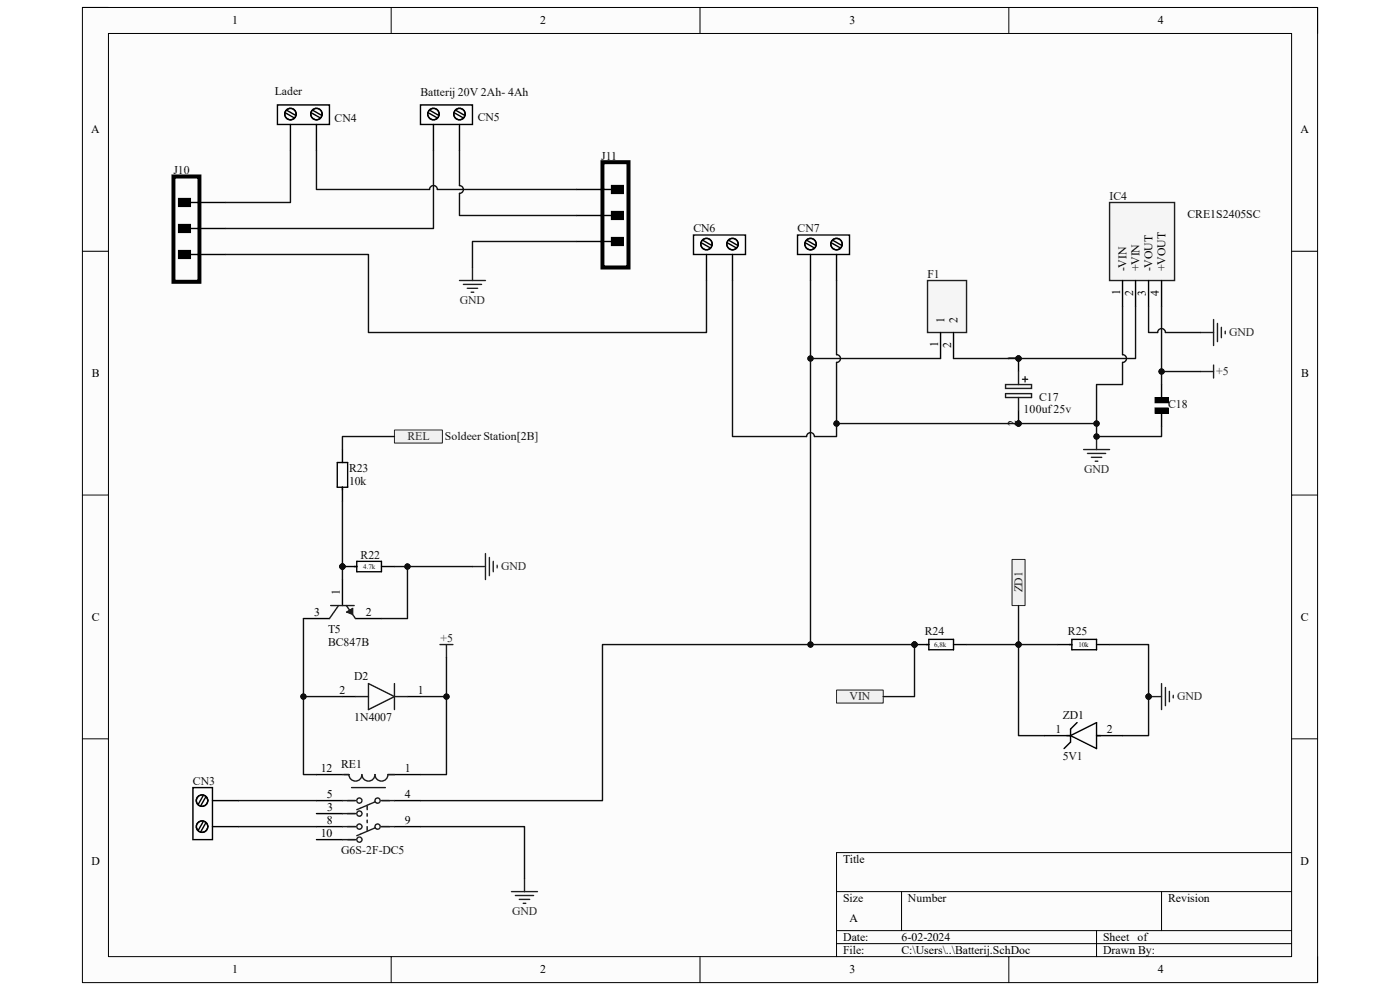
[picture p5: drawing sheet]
<svg xmlns="http://www.w3.org/2000/svg" width="297mm" height="210mm" viewBox="0 0 297 210" stroke-linecap="round" stroke-linejoin="round" font-family="sans-serif">
<path d="M17.5 1.6h262v206.8h-262z" fill-rule="evenodd" fill="#fcfcfc"/>
<path d="M17.5 1.6h262v206.8h-262z" fill="none" stroke="#000" stroke-width=".21"/>
<path d="M23 7.1h251v195.8h-251z" fill-rule="evenodd" fill="#fcfcfc"/>
<g fill="none" stroke="#000" stroke-width=".21">
<path d="M17.5 1.6h5.5M23 7.1h251v195.8h-251zM83 1.6v5.5M148.5 1.6v5.5M214 1.6v5.5M274 1.6h5.5v5.5M17.5 53.3h5.5M274 53.3h5.5M17.5 105h5.5M274 105h5.5M17.5 156.7h5.5M274 156.7h5.5"/>
<path d="M177.5 189.1h96.5M177.5 197.4h96.5M191.3 189.1v8.3M232.6 197.4v5.5M246.4 189.1v8.3M274 180.9h-96.5v22M83 202.9v5.5M148.5 202.9v5.5M177.5 200.2h96.5M214 202.9v5.5M279.5 202.9v5.5"/>
</g>
<g fill="none" stroke="#000" stroke-width=".3">
<path d="M58.9 22.3h11v4.1h-11zM60.5 23.9l1.9 1.1M60.8 23.4l1.9 1.1M61.6 26.4v5.5M66 23.9l2 1.1M66.3 23.4l1.9 1.1M67.1 26.4v5.5M64.4 131.2h5.5M72.6 122.9v5.6M75.4 131.2h5.5M40.9 167.1h4.2v11h-4.2zM43.1 174.3l-1.1 1.9"/>
<path d="M43.1 168.7l-1.1 2M43.7 174.5l-1.1 2M43.7 169l-1.1 1.9M45.1 169.8h5.5M45.1 175.4h5.5"/>
<circle cx="61.6" cy="24.2" r="1.21"/>
<circle cx="67.1" cy="24.2" r="1.21"/>
<circle cx="42.9" cy="169.8" r="1.21"/>
<circle cx="42.9" cy="175.4" r="1.21"/>
</g>
<path d="M93.3 136.7h2.8M94.7 136.7v2.8M108.5 189.1h5.5M109.3 190h3.9M110.2 190.8h2.2M111 191.6h.5M111.3 186.4v2.7" fill="none" stroke="#262626" stroke-width=".3"/>
<path d="M70.2 128.5h4.9M71.8 128.5l-1.9 2.7M73.5 128.5l1.9 2.7" fill="none" stroke="#1c1c1c" stroke-width=".3"/>
<path d="M73.5 129.8l1.4-.8v1.4z" fill="#1c1c1c"/>
<path d="M73.5 129.8l1.4-.8v1.4z" fill="none" stroke="#1c1c1c" stroke-width=".21"/>
<circle cx="72.7" cy="120.2" r=".55" fill="#0e0e0e"/>
<circle cx="72.7" cy="120.2" r=".55" fill="none" stroke="#0e0e0e" stroke-width=".21"/>
<path d="M72.6 120.2h2.8M80.9 120.2h2.8" fill="none" stroke="#000" stroke-width=".3"/>
<circle cx="72.7" cy="120.2" r=".55" fill="#0e0e0e"/>
<circle cx="72.7" cy="120.2" r=".55" fill="none" stroke="#0e0e0e" stroke-width=".21"/>
<path d="M71.5 98.1h2.3v5.3h-2.3zM72.6 95.4v2.7M72.6 103.4v3M75.7 119.1h5.2v2.2h-5.2zM75.1 120.2h.6" fill="none" stroke="#000" stroke-width=".3"/>
<path d="M103 117.4v5.5M103.8 118.3v3.8M104.6 119.1v2.2M105.5 119.9v.6M100.2 120.2h2.8" fill="none" stroke="#262626" stroke-width=".3"/>
<path d="M83.7 91.2h10.2v2.8h-10.2z" fill-rule="evenodd" fill="#f0f0f0"/>
<path d="M83.7 91.2h10.2v2.8h-10.2z" fill="none" stroke="#262626" stroke-width=".21"/>
<path d="M177.5 146.4h9.9v2.8h-9.9z" fill-rule="evenodd" fill="#f0f0f0"/>
<path d="M177.5 146.4h9.9v2.8h-9.9z" fill="none" stroke="#262626" stroke-width=".21"/>
<circle cx="194" cy="136.7" r=".55" fill="#0e0e0e"/>
<circle cx="194" cy="136.7" r=".55" fill="none" stroke="#0e0e0e" stroke-width=".21"/>
<path d="M194 136.7h2.8M202.3 136.7h2.8" fill="none" stroke="#000" stroke-width=".3"/>
<circle cx="194" cy="136.7" r=".55" fill="#0e0e0e"/>
<circle cx="194" cy="136.7" r=".55" fill="none" stroke="#0e0e0e" stroke-width=".21"/>
<path d="M196.5 136.7h.6M197.1 135.6h5.2v2.2h-5.2zM224.4 136.7h3M227.4 135.6h5.2v2.2h-5.2zM232.6 136.7h2.8" fill="none" stroke="#000" stroke-width=".3"/>
<path d="M243.7 147.8h2.7M246.4 145v5.5M247.2 145.8v3.9M248.1 146.7v2.2M248.9 147.5v.6" fill="none" stroke="#262626" stroke-width=".3"/>
<circle cx="243.7" cy="147.8" r=".55" fill="#0e0e0e"/>
<circle cx="243.7" cy="147.8" r=".55" fill="none" stroke="#0e0e0e" stroke-width=".21"/>
<path d="M214.7 118.7h2.8v9.8h-2.8z" fill-rule="evenodd" fill="#f0f0f0"/>
<path d="M214.7 118.7h2.8v9.8h-2.8z" fill="none" stroke="#262626" stroke-width=".21"/>
<g fill="none" stroke="#000" stroke-width=".3">
<path d="M89.2 22.3h11v4.1h-11zM90.9 23.9l1.9 1.1M91.1 23.4l2 1.1M92 26.4v5.5M96.4 23.9l1.9 1.1M96.6 23.4l2 1.1M97.5 26.4v5.5M129.7 39.4h2.5v1.6h-2.5zM37.9 42.1h2.5v1.7h-2.5zM37.9 47.6h2.5v1.7h-2.5zM37.9 53.2h2.5v1.6h-2.5zM40.4 43h7.4"/>
<path d="M40.4 48.5h7.4M40.4 54h7.4M122.3 51.2h7.4M122.3 45.7h7.4M122.3 40.2h7.4M129.7 50.4h2.5v1.7h-2.5zM129.7 44.9h2.5v1.6h-2.5zM147.1 49.9h11.1v4.1h-11.1zM148.8 51.5l1.9 1.1M149.1 51l1.9 1.1M149.9 54v5.5M154.3 51.5l1.9 1.1"/>
<path d="M154.6 51l1.9 1.1M155.4 54v5.5M169.2 49.9h11v4.1h-11zM170.8 51.5l2 1.1M171.1 51l2 1.1M171.9 54v5.5M176.4 51.5l1.9 1.1M176.6 51l2 1.1M177.5 54v5.5M246.4 81.6v2.7M246.4 84.6v.6M246.4 86.8v.6"/>
<path d="M246.4 87.6v2.8"/>
<circle cx="92" cy="24.2" r="1.21"/>
<circle cx="97.5" cy="24.2" r="1.21"/>
<circle cx="149.9" cy="51.8" r="1.21"/>
<circle cx="155.4" cy="51.8" r="1.21"/>
<circle cx="172" cy="51.8" r="1.21"/>
<circle cx="177.5" cy="51.8" r="1.21"/>
</g>
<path d="M36.8 37.4h5.5v22.4h-5.5zM127.8 34.4h5.5v22.3h-5.5z" fill="none" stroke="#000" stroke-width=".85"/>
<g fill="#000">
<path d="M129.7 39.4h2.5v1.6h-2.5z" fill-rule="evenodd"/>
<path d="M37.9 42.1h2.5v1.7h-2.5z" fill-rule="evenodd"/>
<path d="M37.9 47.6h2.5v1.7h-2.5z" fill-rule="evenodd"/>
<path d="M37.9 53.2h2.5v1.6h-2.5z" fill-rule="evenodd"/>
<path d="M129.7 50.4h2.5v1.7h-2.5z" fill-rule="evenodd"/>
<path d="M129.7 44.9h2.5v1.6h-2.5z" fill-rule="evenodd"/>
<path d="M245 84.3h2.8v1.1h-2.8z" fill-rule="evenodd"/>
<path d="M245 86.5h2.8v1.1h-2.8z" fill-rule="evenodd"/>
</g>
<path d="M97.5 59.5h5.5M100.2 56.7v2.8M98.3 60.3h3.9M99.1 61.2h2.2M100 62h.5M229.9 95.4h5.5M230.7 96.2h3.9M231.5 97h2.2M232.4 97.8h.5M232.6 92.6v2.8" fill="none" stroke="#262626" stroke-width=".3"/>
<path d="M245 84.3h2.8v1.1h-2.8zM245 86.5h2.8v1.1h-2.8z" fill="none" stroke="#000" stroke-width=".21"/>
<circle cx="232.6" cy="92.6" r=".55" fill="#0e0e0e"/>
<circle cx="232.6" cy="92.6" r=".55" fill="none" stroke="#0e0e0e" stroke-width=".21"/>
<path d="M67.1 164.3h5.5M67.1 169.8h5.5M67.1 172.6h5.5M67.1 178.1h5.6M67.1 175.4h5.6M83.7 164.3h5.5M83.7 175.4h5.5M83.7 169.8h5.5" fill="none" stroke="#000" stroke-width=".3"/>
<g fill="none" stroke="#1c1c1c" stroke-width=".3">
<path d="M72.6 164.3h1.4a1.38 1.38 0 0 0 1.4 1.4 1.38 1.38 0 0 0 1.4-1.4 1.38 1.38 0 0 0 1.4 1.4 1.38 1.38 0 0 0 1.3-1.4 1.38 1.38 0 0 0 1.4 1.4 1.38 1.38 0 0 0 1.4-1.4h1.4M72.6 169.8h2.8M72.6 172.6h2.8M72.7 178.1h2.7M72.7 175.4h2.7M74.6 167.1h7.2M77.9 170.9v.9M77.9 172.6v.5M77.9 174v.5M77.9 175.4v.8M79.5 170.1l-3.8 1.7M79.6 175.6l-3.9 1.7"/>
<path d="M80.9 169.8h2.8M80.9 175.4h2.8"/>
<circle cx="76.2" cy="169.8" r=".55"/>
<circle cx="76.2" cy="178.1" r=".55"/>
<circle cx="76.2" cy="175.4" r=".55"/>
<circle cx="76.2" cy="172.6" r=".55"/>
<circle cx="80.1" cy="169.8" r=".55"/>
<circle cx="80.1" cy="175.4" r=".55"/>
</g>
<path d="M196.8 59.5h8.3v11h-8.3z" fill-rule="evenodd" fill="#f5f5f5"/>
<path d="M196.8 59.5h8.3v11h-8.3z" fill="none" stroke="#262626" stroke-width=".3"/>
<path d="M199.5 70.5v5.6M202.3 70.5v5.6" fill="none" stroke="#000" stroke-width=".3"/>
<path d="M235.4 43h13.8v16.5h-13.8z" fill-rule="evenodd" fill="#f5f5f5"/>
<path d="M235.4 43h13.8v16.5h-13.8zM254.7 70.5h2.8M254.7 78.8h2.8M257.5 67.8v5.5M257.5 77.4v2.8M258.3 68.6v3.9M259.1 69.4v2.2M259.9 70.3v.5" fill="none" stroke="#262626" stroke-width=".3"/>
<path d="M238.1 59.5v5.5M240.9 59.5v5.5M243.7 59.5v5.5M246.4 59.5v5.5" fill="none" stroke="#000" stroke-width=".3"/>
<circle cx="216.1" cy="76.1" r=".55" fill="#0e0e0e"/>
<circle cx="216.1" cy="76.1" r=".55" fill="none" stroke="#0e0e0e" stroke-width=".21"/>
<circle cx="216.1" cy="89.9" r=".55" fill="#0e0e0e"/>
<circle cx="216.1" cy="89.9" r=".55" fill="none" stroke="#0e0e0e" stroke-width=".21"/>
<path d="M213.3 81.6h5.5v.8h-5.5z" fill-rule="evenodd" fill="#f5f5f5"/>
<path d="M213.3 81.6h5.5v.8h-5.5z" fill="none" stroke="#262626" stroke-width=".3"/>
<path d="M216.1 76.1v2.7" fill="none" stroke="#000" stroke-width=".3"/>
<circle cx="216.1" cy="76.1" r=".55" fill="#0e0e0e"/>
<circle cx="216.1" cy="76.1" r=".55" fill="none" stroke="#0e0e0e" stroke-width=".21"/>
<path d="M216.1 87.1v2.8" fill="none" stroke="#000" stroke-width=".3"/>
<circle cx="216.1" cy="89.9" r=".55" fill="#0e0e0e"/>
<circle cx="216.1" cy="89.9" r=".55" fill="none" stroke="#0e0e0e" stroke-width=".21"/>
<path d="M216.1 78.8v2.8M217.5 79.9v1.1M213.3 83.5h5.5v.8h-5.5zM216.1 84.3v2.8M216.9 80.5h1.1M75.4 147.8h2.8M78.2 145l5.5 2.8-5.5 2.7zM83.7 145v5.5M83.7 147.8h2.7" fill="none" stroke="#1c1c1c" stroke-width=".3"/>
<path d="M72.6 147.8h2.8M86.4 147.8h2.8" fill="none" stroke="#000" stroke-width=".3"/>
<path d="M72.6 120.2v2.7M50.6 169.8h16.5M50.6 175.4h16.5M89.2 175.4h22.1v11" fill="none" stroke="#0e0e0e" stroke-width=".3"/>
<circle cx="72.7" cy="120.2" r=".55" fill="#0e0e0e"/>
<circle cx="72.7" cy="120.2" r=".55" fill="none" stroke="#0e0e0e" stroke-width=".21"/>
<path d="M83.7 120.2h2.7v11h-5.5" fill="none" stroke="#0e0e0e" stroke-width=".3"/>
<circle cx="86.4" cy="120.2" r=".55" fill="#0e0e0e"/>
<circle cx="86.4" cy="120.2" r=".55" fill="none" stroke="#0e0e0e" stroke-width=".21"/>
<path d="M86.4 120.2h13.8" fill="none" stroke="#0e0e0e" stroke-width=".3"/>
<circle cx="86.4" cy="120.2" r=".55" fill="#0e0e0e"/>
<circle cx="86.4" cy="120.2" r=".55" fill="none" stroke="#0e0e0e" stroke-width=".21"/>
<path d="M72.6 106.4v13.8" fill="none" stroke="#0e0e0e" stroke-width=".3"/>
<circle cx="72.7" cy="120.2" r=".55" fill="#0e0e0e"/>
<circle cx="72.7" cy="120.2" r=".55" fill="none" stroke="#0e0e0e" stroke-width=".21"/>
<path d="M83.7 92.6h-11.1v2.8M235.4 136.7h8.3v11.1" fill="none" stroke="#0e0e0e" stroke-width=".3"/>
<circle cx="243.7" cy="147.8" r=".55" fill="#0e0e0e"/>
<circle cx="243.7" cy="147.8" r=".55" fill="none" stroke="#0e0e0e" stroke-width=".21"/>
<path d="M216.1 128.5v8.2h8.3" fill="none" stroke="#0e0e0e" stroke-width=".3"/>
<circle cx="216.1" cy="136.7" r=".55" fill="#0e0e0e"/>
<circle cx="216.1" cy="136.7" r=".55" fill="none" stroke="#0e0e0e" stroke-width=".21"/>
<path d="M205.1 136.7h11" fill="none" stroke="#0e0e0e" stroke-width=".3"/>
<circle cx="216.1" cy="136.7" r=".55" fill="#0e0e0e"/>
<circle cx="216.1" cy="136.7" r=".55" fill="none" stroke="#0e0e0e" stroke-width=".21"/>
<path d="M194 136.7v11.1h-6.6" fill="none" stroke="#0e0e0e" stroke-width=".3"/>
<circle cx="194" cy="136.7" r=".55" fill="#0e0e0e"/>
<circle cx="194" cy="136.7" r=".55" fill="none" stroke="#0e0e0e" stroke-width=".21"/>
<path d="M61.6 31.9v11.1h-13.8M67.1 31.9v8.3h24a.83 .83 0 0 1 .9-.8 .83 .83 0 0 1 .8 .8h29.5M92 31.9v16.6h-44.2M97.5 31.9v7.5a.83 .83 0 0 1 .8 .8 .83 .83 0 0 1-.8 .8v4.7h24.8M47.8 54h30.4v16.5h71.7v-11M122.3 51.2h-22.1v5.5M194 136.7h-66.2v33.1h-38.6" fill="none" stroke="#0e0e0e" stroke-width=".3"/>
<circle cx="171.9" cy="136.7" r=".55" fill="#0e0e0e"/>
<circle cx="171.9" cy="136.7" r=".55" fill="none" stroke="#0e0e0e" stroke-width=".21"/>
<circle cx="194" cy="136.7" r=".55" fill="#0e0e0e"/>
<circle cx="194" cy="136.7" r=".55" fill="none" stroke="#0e0e0e" stroke-width=".21"/>
<path d="M171.9 59.5v77.2" fill="none" stroke="#0e0e0e" stroke-width=".3"/>
<circle cx="171.9" cy="136.7" r=".55" fill="#0e0e0e"/>
<circle cx="171.9" cy="136.7" r=".55" fill="none" stroke="#0e0e0e" stroke-width=".21"/>
<circle cx="171.9" cy="76.1" r=".55" fill="#0e0e0e"/>
<circle cx="171.9" cy="76.1" r=".55" fill="none" stroke="#0e0e0e" stroke-width=".21"/>
<path d="M171.9 76.1h27.6" fill="none" stroke="#0e0e0e" stroke-width=".3"/>
<circle cx="171.9" cy="76.1" r=".55" fill="#0e0e0e"/>
<circle cx="171.9" cy="76.1" r=".55" fill="none" stroke="#0e0e0e" stroke-width=".21"/>
<path d="M246.4 65v16.6" fill="none" stroke="#0e0e0e" stroke-width=".3"/>
<circle cx="246.4" cy="78.8" r=".55" fill="#0e0e0e"/>
<circle cx="246.4" cy="78.8" r=".55" fill="none" stroke="#0e0e0e" stroke-width=".21"/>
<path d="M243.7 65v5.5h1.9a.83 .83 0 0 1 .8-.8 .83 .83 0 0 1 .8 .8h7.5M246.4 78.8h8.3" fill="none" stroke="#0e0e0e" stroke-width=".3"/>
<circle cx="246.4" cy="78.8" r=".55" fill="#0e0e0e"/>
<circle cx="246.4" cy="78.8" r=".55" fill="none" stroke="#0e0e0e" stroke-width=".21"/>
<path d="M177.5 89.9h55.1" fill="none" stroke="#0e0e0e" stroke-width=".3"/>
<circle cx="177.5" cy="89.9" r=".55" fill="#0e0e0e"/>
<circle cx="177.5" cy="89.9" r=".55" fill="none" stroke="#0e0e0e" stroke-width=".21"/>
<circle cx="216.1" cy="89.9" r=".55" fill="#0e0e0e"/>
<circle cx="216.1" cy="89.9" r=".55" fill="none" stroke="#0e0e0e" stroke-width=".21"/>
<circle cx="232.6" cy="89.9" r=".55" fill="#0e0e0e"/>
<circle cx="232.6" cy="89.9" r=".55" fill="none" stroke="#0e0e0e" stroke-width=".21"/>
<path d="M240.9 65v11.1h-38.6" fill="none" stroke="#0e0e0e" stroke-width=".3"/>
<circle cx="216.1" cy="76.1" r=".55" fill="#0e0e0e"/>
<circle cx="216.1" cy="76.1" r=".55" fill="none" stroke="#0e0e0e" stroke-width=".21"/>
<path d="M155.4 59.5v33.1h15.7a.83 .83 0 0 1 .9-.8 .83 .83 0 0 1 .8 .8h4.7v-15.7a.83 .83 0 0 0 .8-.8 .83 .83 0 0 0-.8-.9v-15.7" fill="none" stroke="#0e0e0e" stroke-width=".3"/>
<circle cx="177.5" cy="89.9" r=".55" fill="#0e0e0e"/>
<circle cx="177.5" cy="89.9" r=".55" fill="none" stroke="#0e0e0e" stroke-width=".21"/>
<path d="M238.1 65v10.2a.83 .83 0 0 1 .9 .9 .83 .83 0 0 1-.9 .8v4.7h-5.5v11h13.8v-2.2" fill="none" stroke="#0e0e0e" stroke-width=".3"/>
<circle cx="232.6" cy="89.9" r=".55" fill="#0e0e0e"/>
<circle cx="232.6" cy="89.9" r=".55" fill="none" stroke="#0e0e0e" stroke-width=".21"/>
<circle cx="232.6" cy="92.6" r=".55" fill="#0e0e0e"/>
<circle cx="232.6" cy="92.6" r=".55" fill="none" stroke="#0e0e0e" stroke-width=".21"/>
<path d="M243.7 147.8v8.3h-5.6" fill="none" stroke="#0e0e0e" stroke-width=".3"/>
<circle cx="243.7" cy="147.8" r=".55" fill="#0e0e0e"/>
<circle cx="243.7" cy="147.8" r=".55" fill="none" stroke="#0e0e0e" stroke-width=".21"/>
<path d="M216.1 136.7v19.4h5.5" fill="none" stroke="#0e0e0e" stroke-width=".3"/>
<circle cx="216.1" cy="136.7" r=".55" fill="#0e0e0e"/>
<circle cx="216.1" cy="136.7" r=".55" fill="none" stroke="#0e0e0e" stroke-width=".21"/>
<path d="M64.4 147.8h8.2" fill="none" stroke="#0e0e0e" stroke-width=".3"/>
<circle cx="64.4" cy="147.8" r=".55" fill="#0e0e0e"/>
<circle cx="64.4" cy="147.8" r=".55" fill="none" stroke="#0e0e0e" stroke-width=".21"/>
<path d="M89.2 147.8h5.5" fill="none" stroke="#0e0e0e" stroke-width=".3"/>
<circle cx="94.7" cy="147.8" r=".55" fill="#0e0e0e"/>
<circle cx="94.7" cy="147.8" r=".55" fill="none" stroke="#0e0e0e" stroke-width=".21"/>
<path d="M64.4 131.2v33.1h2.7" fill="none" stroke="#0e0e0e" stroke-width=".3"/>
<circle cx="64.4" cy="147.8" r=".55" fill="#0e0e0e"/>
<circle cx="64.4" cy="147.8" r=".55" fill="none" stroke="#0e0e0e" stroke-width=".21"/>
<path d="M94.7 139.5v24.8h-5.5" fill="none" stroke="#0e0e0e" stroke-width=".3"/>
<circle cx="94.7" cy="147.8" r=".55" fill="#0e0e0e"/>
<circle cx="94.7" cy="147.8" r=".55" fill="none" stroke="#0e0e0e" stroke-width=".21"/>
<path d="M221.6 156.1h5.5M227.1 156.1l5.5-2.8v5.5zM228.5 153.3l-1.4 1.4v2.7l-1.4 1.4M232.6 156.1h5.5" fill="none" stroke="#000" stroke-width=".3"/>
<g font-size="2.5">
<text x="49.3" y="5.2">1</text>
<text x="114.6" y="5.2">2</text>
<text x="180.2" y="5.2">3</text>
<text x="245.6" y="5.2">4</text>
<text x="19.3" y="28.3">A</text>
<text x="275.9" y="28.3">A</text>
<text x="239" y="57.6" transform="rotate(-90 239 57.6)">-VIN</text>
<text x="241.7" y="57.6" transform="rotate(-90 241.7 57.6)">+VIN</text>
<text x="244.5" y="57.6" transform="rotate(-90 244.5 57.6)">-VOUT</text>
<text x="247.3" y="57.6" transform="rotate(-90 247.3 57.6)">+VOUT</text>
<text x="237.6" y="62.7" transform="rotate(-90 237.6 62.7)">1</text>
<text x="240.4" y="62.9" transform="rotate(-90 240.4 62.9)">2</text>
<text x="243.1" y="62.7" transform="rotate(-90 243.1 62.7)">3</text>
<text x="245.9" y="62.9" transform="rotate(-90 245.9 62.9)">4</text>
<text x="200.4" y="68.6" transform="rotate(-90 200.4 68.6)">1</text>
<text x="203.1" y="68.6" transform="rotate(-90 203.1 68.6)">2</text>
<text x="199" y="73.7" transform="rotate(-90 199 73.7)">1</text>
<text x="201.8" y="73.9" transform="rotate(-90 201.8 73.9)">2</text>
<text x="215.6" y="76.6" transform="rotate(-90 215.6 76.6)">1</text>
<text x="19.5" y="80">B</text>
<text x="276" y="80">B</text>
<text x="215.6" y="90.4" transform="rotate(-90 215.6 90.4)">2</text>
<text x="19.5" y="131.7">C</text>
<text x="66.6" y="130.7">3</text>
<text x="72.1" y="126.2" transform="rotate(-90 72.1 126.2)">1</text>
<text x="77.6" y="130.7">2</text>
<text x="276" y="131.7">C</text>
<text x="72.1" y="147.2">2</text>
<text x="88.6" y="147.2">1</text>
<text x="223.9" y="155.5">1</text>
<text x="234.8" y="155.5">2</text>
<text x="68.1" y="163.7">12</text>
<text x="85.9" y="163.7">1</text>
<text x="69.3" y="169.3">5</text>
<text x="69.4" y="172">3</text>
<text x="85.9" y="169.3">4</text>
<text x="68" y="177.5">10</text>
<text x="69.3" y="174.8">8</text>
<text x="85.9" y="174.8">9</text>
<text x="19.4" y="183.4">D</text>
<text x="178.9" y="183">Title</text>
<text x="275.9" y="183.4">D</text>
<text x="178.9" y="191.3">Size</text>
<text x="192.6" y="191.3">Number</text>
<text x="247.8" y="191.3">Revision</text>
<text x="180.2" y="195.5">A</text>
<text x="178.9" y="199.6">Date:</text>
<text x="178.9" y="202.4">File:</text>
<text x="191.3" y="199.6">6-02-2024</text>
<text x="191.3" y="202.4">C:\Users\..\Batterij.SchDoc</text>
<text x="234" y="202.4">Drawn By:</text>
<text x="234" y="199.6">Sheet</text>
<text x="241.4" y="199.6">of</text>
<text x="49.3" y="206.5">1</text>
<text x="114.6" y="206.5">2</text>
<text x="180.2" y="206.5">3</text>
<text x="245.6" y="206.5">4</text>
</g>
<g font-size="2.5" fill="#0e0e0e">
<text x="58.3" y="20.1">Lader</text>
<text x="89.2" y="20.3">Batterij 20V 2Ah- 4Ah</text>
<text x="71" y="25.9">CN4</text>
<text x="101.3" y="25.6">CN5</text>
<text x="127.6" y="33.9">J11</text>
<text x="36.8" y="36.9">J10</text>
<text x="235.4" y="42.4">IC4</text>
<text x="251.9" y="46.3">CRE1S2405SC</text>
<text x="147.1" y="49.3">CN6</text>
<text x="169.2" y="49.3">CN7</text>
<text x="196.8" y="58.9">F1</text>
<text x="217.2" y="87.6">100uf 25v</text>
<text x="220.5" y="85.1">C17</text>
<text x="247.8" y="86.5">C18</text>
<text x="94.4" y="93.4">Soldeer Station[2B]</text>
<text x="74" y="100">R23</text>
<text x="74" y="102.8">10k</text>
<text x="76.5" y="118.5">R22</text>
<text x="69.6" y="134.2">T5</text>
<text x="69.6" y="137">BC847B</text>
<text x="196.2" y="134.8">R24</text>
<text x="226.6" y="134.8">R25</text>
<text x="75.1" y="144.2">D2</text>
<text x="75.1" y="153">1N4007</text>
<text x="225.5" y="152.4">ZD1</text>
<text x="225.5" y="161.3">5V1</text>
<text x="40.9" y="166.5">CN3</text>
<text x="72.4" y="162.9">RE1</text>
<text x="72.4" y="181.1">G6S-2F-DC5</text>
</g>
<g font-size="2.5" fill="#262626">
<text x="97.6" y="64.5">GND</text>
<text x="260.8" y="71.4">GND</text>
<text x="258" y="79.6">+5</text>
<text x="86.4" y="93.4">REL</text>
<text x="230" y="100.3">GND</text>
<text x="106.3" y="121">GND</text>
<text x="216.9" y="125.7" transform="rotate(-90 216.9 125.7)">ZD1</text>
<text x="93.5" y="136.2">+5</text>
<text x="180.2" y="148.6">VIN</text>
<text x="249.7" y="148.6">GND</text>
<text x="108.6" y="194.1">GND</text>
</g>
<g font-size="1.5" fill="#0e0e0e">
<text x="77" y="120.7">4.7k</text>
<text x="198.2" y="137.2">6,8k</text>
<text x="228.8" y="137.2">10k</text>
</g>
</svg>
